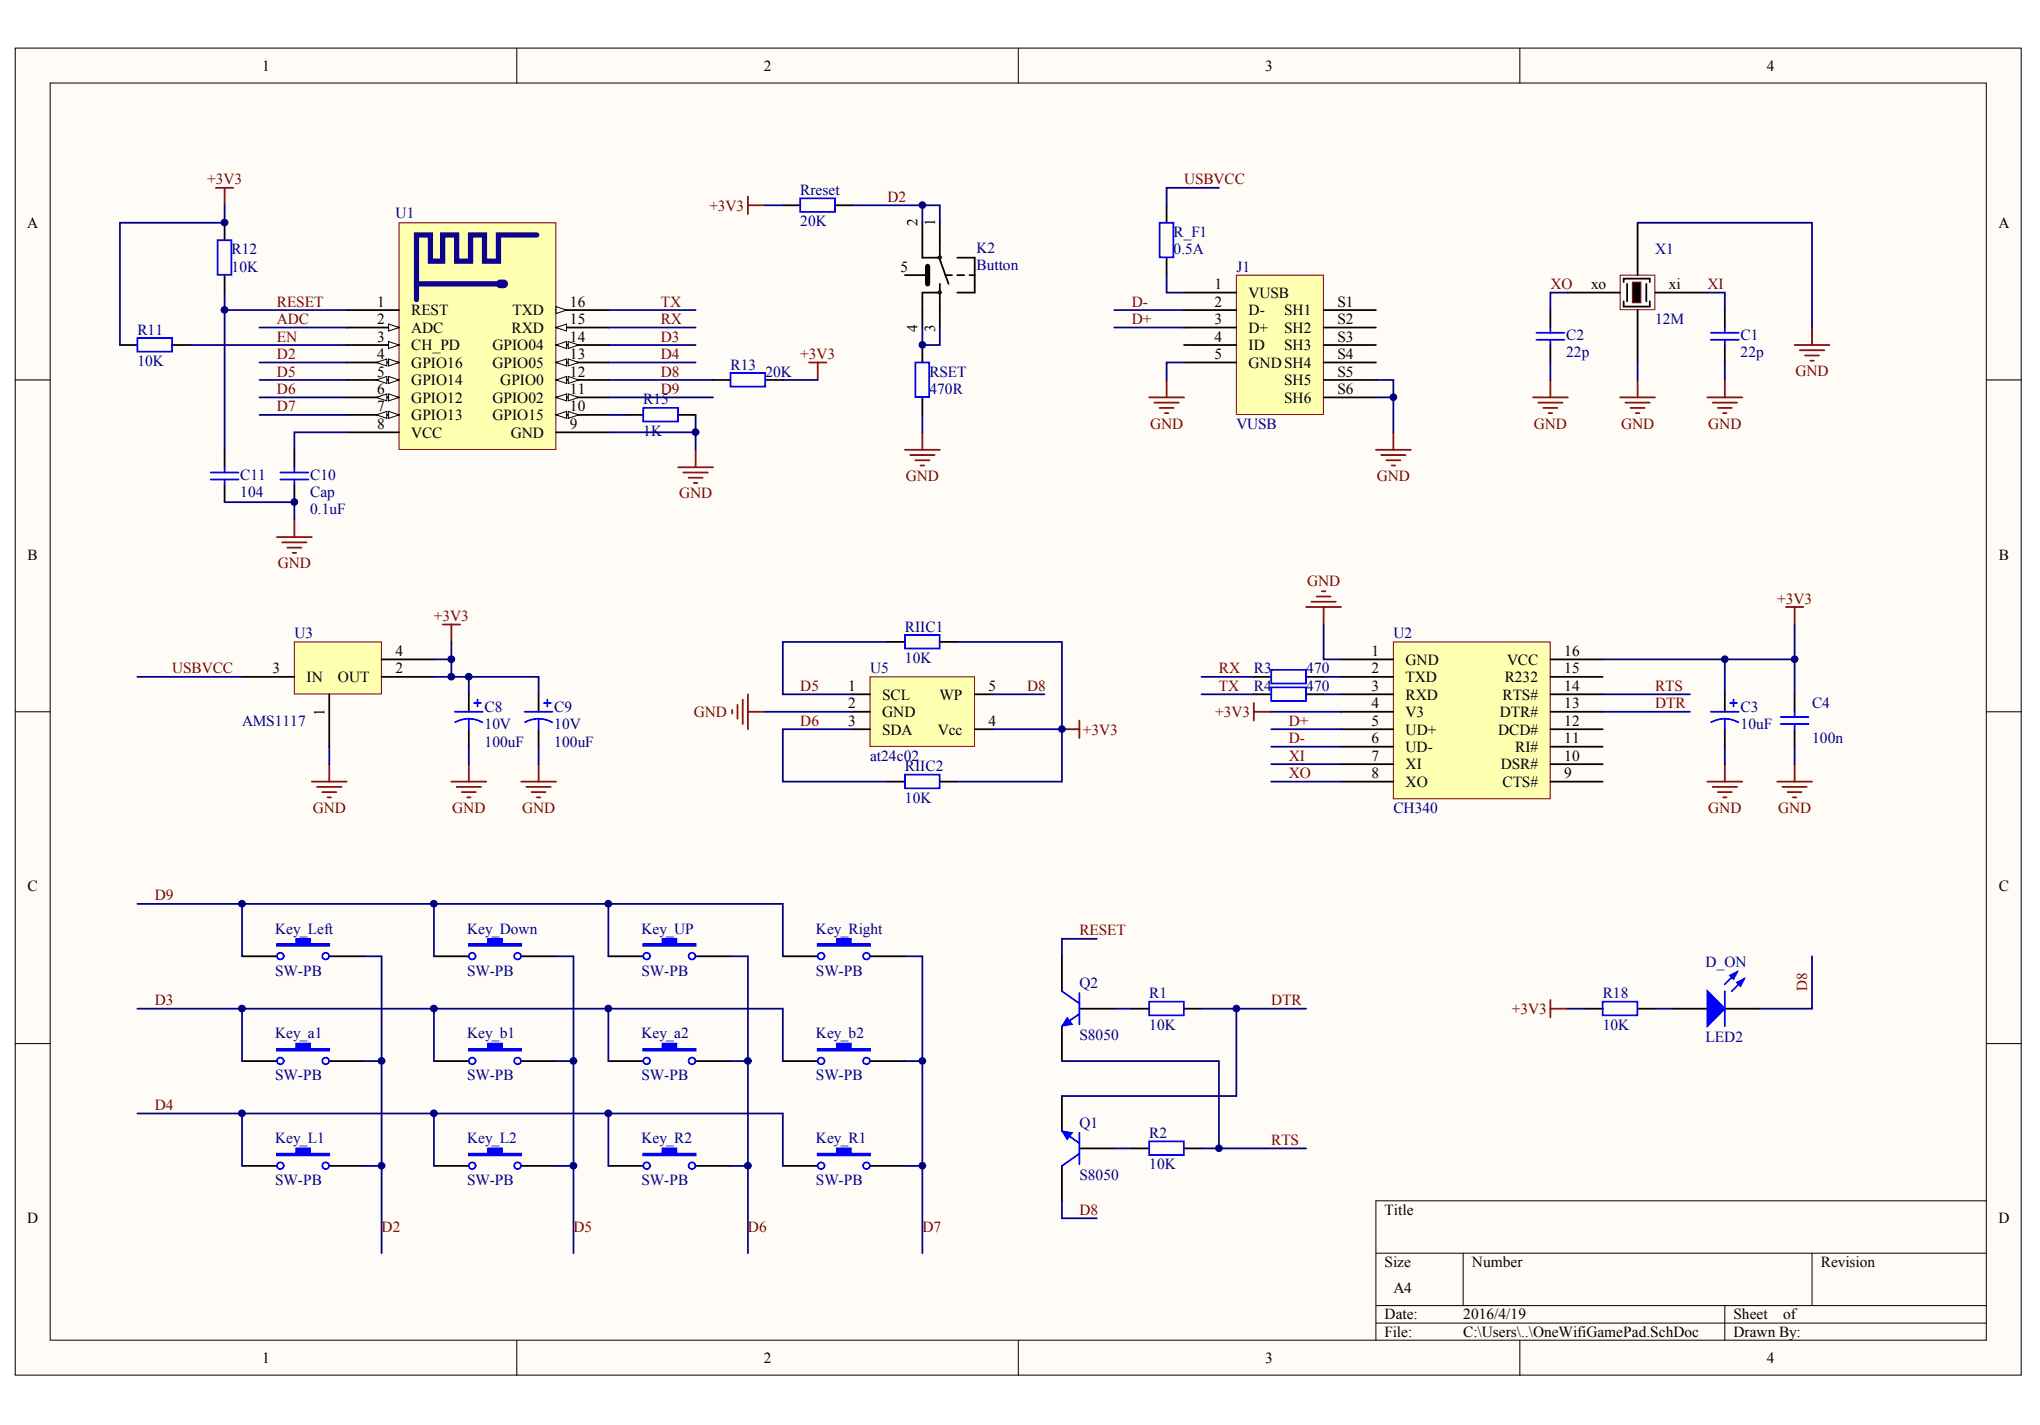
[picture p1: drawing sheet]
<svg xmlns="http://www.w3.org/2000/svg" width="288mm" height="201mm" viewBox="0 0 288 201" stroke-linecap="round" stroke-linejoin="round" font-family="sans-serif">
<g fill="#fffcf8" stroke="#000" stroke-width=".14">
<path d="M2.2 6.8h283v187.2h-283z"/>
<path d="M7.1 11.7h273.2v177.4h-273.2z"/>
</g>
<g fill="none" stroke="#000" stroke-width=".14">
<path d="M72.9 6.8v4.9M143.7 6.8v4.9M214.5 6.8v4.9M2.2 53.6h4.9M280.3 53.6h4.9M2.2 100.4h4.9M280.3 100.4h4.9M2.2 147.3h4.9M280.3 147.3h4.9M194.2 176.8h86.1M206.5 176.8v7.4M255.7 176.8v7.4"/>
<path d="M280.3 169.4h-86.1v19.8M72.9 189.2v4.9M143.7 189.2v4.9M194.2 184.2h86.1M194.2 186.7h86.1M214.5 189.2v4.9M243.4 184.2v5"/>
</g>
<path d="M174.5 38.8h12.2v19.7h-12.2z" fill="#ffffb0" stroke="#800000" stroke-width=".14"/>
<g fill="none" stroke="#000" stroke-width=".25">
<path d="M164.6 29v2.4M164.6 36.4v2.4M167.1 41.3h7.4M167.1 43.8h7.4M167.1 46.2h7.4M167.1 48.7h7.4M167.1 51.1h7.4M186.8 43.8h7.4M186.8 46.2h7.4M186.8 48.7h7.4M186.8 51.1h7.4M186.8 53.6h7.4"/>
<path d="M186.8 56.1h7.4"/>
</g>
<path d="M163.6 31.4h2v4.9h-2z" fill="none" stroke="#00f" stroke-width=".25"/>
<path d="M164.6 38.8v2.5h2.5M172 26.5h-7.4v2.5M157.2 43.8h9.9M157.2 46.2h9.9M167.1 51.1h-2.5v2.5M194.2 53.6h2.4v7.4M194.2 56.1h2.4" fill="none" stroke="#000080" stroke-width=".25"/>
<path d="M162.2 56.1h4.9M162.9 56.8h3.4M163.6 57.6h2M164.4 58.3h.5M164.6 53.6v2.5M194.2 63.5h4.9M194.9 64.2h3.4M195.6 65h2M196.4 65.7h.5M196.6 61v2.5" fill="none" stroke="#800000" stroke-width=".25"/>
<path d="M56.3 31.4h22.1v32h-22.1z" fill="#ffffb0" stroke="#800000" stroke-width=".14"/>
<path d="M48.9 58.5h7.4M48.9 61h7.4" fill="none" stroke="#000" stroke-width=".25"/>
<g fill="#fffcf8" stroke="#000" stroke-width=".14">
<path d="M54.8 58l1.5 .5-1.5 .5z"/>
<path d="M53.1 58.5l1.5-.5v1z"/>
</g>
<path d="M48.9 56.1h7.4" fill="none" stroke="#000" stroke-width=".25"/>
<g fill="#fffcf8" stroke="#000" stroke-width=".14">
<path d="M54.8 55.6l1.5 .5-1.5 .5z"/>
<path d="M53.1 56.1l1.5-.5v1z"/>
</g>
<path d="M48.9 53.6h7.4" fill="none" stroke="#000" stroke-width=".25"/>
<g fill="#fffcf8" stroke="#000" stroke-width=".14">
<path d="M54.8 53.1l1.5 .5-1.5 .5z"/>
<path d="M53.1 53.6l1.5-.5v1z"/>
</g>
<path d="M48.9 51.1h7.4" fill="none" stroke="#000" stroke-width=".25"/>
<g fill="#fffcf8" stroke="#000" stroke-width=".14">
<path d="M54.8 50.7l1.5 .4-1.5 .5z"/>
<path d="M53.1 51.1l1.5-.4v.9z"/>
</g>
<path d="M48.9 48.7h7.4" fill="none" stroke="#000" stroke-width=".25"/>
<path d="M54.8 48.2l1.5 .5-1.5 .5z" fill="#fffcf8" stroke="#000" stroke-width=".14"/>
<path d="M48.9 46.2h7.4" fill="none" stroke="#000" stroke-width=".25"/>
<path d="M54.8 45.7l1.5 .5-1.5 .5z" fill="#fffcf8" stroke="#000" stroke-width=".14"/>
<path d="M48.9 43.8h7.4M78.5 58.5h7.3M78.5 61h7.3" fill="none" stroke="#000" stroke-width=".25"/>
<g fill="#fffcf8" stroke="#000" stroke-width=".14">
<path d="M78.5 58.5l1.4-.5v1z"/>
<path d="M80.2 58l1.5 .5-1.5 .5z"/>
</g>
<path d="M78.5 56.1h7.3" fill="none" stroke="#000" stroke-width=".25"/>
<g fill="#fffcf8" stroke="#000" stroke-width=".14">
<path d="M78.5 56.1l1.4-.5v1z"/>
<path d="M80.2 55.6l1.5 .5-1.5 .5z"/>
</g>
<path d="M78.5 53.6h7.3" fill="none" stroke="#000" stroke-width=".25"/>
<g fill="#fffcf8" stroke="#000" stroke-width=".14">
<path d="M78.5 53.6l1.4-.5v1z"/>
<path d="M80.2 53.1l1.5 .5-1.5 .5z"/>
</g>
<path d="M78.5 51.1h7.3" fill="none" stroke="#000" stroke-width=".25"/>
<g fill="#fffcf8" stroke="#000" stroke-width=".14">
<path d="M78.5 51.1l1.4-.4v.9z"/>
<path d="M80.2 50.7l1.5 .4-1.5 .5z"/>
</g>
<path d="M78.5 48.7h7.3" fill="none" stroke="#000" stroke-width=".25"/>
<g fill="#fffcf8" stroke="#000" stroke-width=".14">
<path d="M78.5 48.7l1.4-.5v1z"/>
<path d="M80.2 48.2l1.5 .5-1.5 .5z"/>
</g>
<path d="M78.5 46.2h7.3" fill="none" stroke="#000" stroke-width=".25"/>
<path d="M78.5 46.2l1.4-.5v1z" fill="#fffcf8" stroke="#000" stroke-width=".14"/>
<path d="M78.5 43.8h7.3" fill="none" stroke="#000" stroke-width=".25"/>
<path d="M78.5 43.3l1.4 .5-1.4 .4z" fill="#fffcf8" stroke="#000" stroke-width=".14"/>
<path d="M75.8 33.2h-5.5v3.7h-1.9v-3.7h-2v3.7h-2v-3.7h-1.9v3.7h-1.8v-3.7h-1.9v9.1M58.8 40.1h11.8" fill="none" stroke="#0c0087" stroke-width=".74"/>
<path d="M70.6 40.1h.5" fill="none" stroke="#0c0087" stroke-width="1.2"/>
<path d="M41.5 90.6h12.3v7.3h-12.3z" fill="#ffffb0" stroke="#800000" stroke-width=".14"/>
<path d="M34.2 95.5h7.3M46.5 98v7.4M53.8 95.5h7.4M53.8 93h7.4M66.2 98v2.4M76 98v2.4M66.2 102.9v2.5M76 102.9v2.5" fill="none" stroke="#000" stroke-width=".25"/>
<path d="M19.4 95.5h14.8M61.2 93h2.5M63.7 90.6v4.9h-2.5M63.7 95.5h12.3v2.5M66.2 95.5v2.5M46.5 105.4v2.4M66.2 105.4v2.4M76 105.4v2.4" fill="none" stroke="#000080" stroke-width=".25"/>
<path d="M66.9 99.2h1M67.4 98.7v1M76.7 99.2h1M77.2 98.7v1M64.2 100.4h3.9M66.2 101.4l.8 .1 1.1 .4M66.2 101.4l-1.2 .2-.8 .3M66.2 101.4v1.5M74 100.4h4M76 101.4l.8 .1 1.1 .4M76 101.4l-1.2 .2-.7 .3M76 101.4v1.5" fill="none" stroke="#00f" stroke-width=".25"/>
<g fill="none" stroke="#800000" stroke-width=".25">
<path d="M62.5 88.1h2.4M63.7 88.1v2.5M44 110.3h4.9M44.7 111h3.5M45.5 111.8h1.9M46.2 112.5h.5M46.5 107.8v2.5M63.7 110.3h4.9M64.4 111h3.5M65.2 111.8h1.9M65.9 112.5h.5M66.2 107.8v2.5"/>
<path d="M73.5 110.3h5M74.3 111h3.4M75 111.8h2M75.8 112.5h.4M76 107.8v2.5"/>
</g>
<path d="M196.6 90.6h22.2v22.1h-22.2z" fill="#ffffb0" stroke="#800000" stroke-width=".14"/>
<g fill="none" stroke="#000" stroke-width=".25">
<path d="M31.7 31.4v2.5M31.7 38.8v2.5M130.2 33.9v2.5h2.4M130.2 38.8h.7M132.6 33.9v2.7l1.2 3.5M133.4 38.8h.9M135.1 36.4h2.4v4.9h-2.4M135.1 38.8h1M136.8 38.8h.7M229.1 39.8v-.5h3.7v.5M231.1 31.4v7.4M16.9 48.7h2.5"/>
<path d="M24.3 48.7h2.5M88.3 58.5h2.5M95.7 58.5h2.5M100.6 53.6h2.5M108 53.6h2.5M132.6 41.3h-2.4v2.5M132.6 40.1v3.7M218.8 43.8v2.4M218.8 48.7v2.4M221.2 41.3h7.4M229.1 42.5v.8h3.7v-.8M229.6 40.1v2.4"/>
<path d="M231.1 43.8v7.3M232.3 40.1v2.4M233.5 41.3h7.4M243.4 43.8v2.4M243.4 48.7v2.4M31.7 63.5v2.4M31.7 68.4v2.5M176.9 95.5h2.5M176.9 98h2.5M184.3 95.5h2.5M184.3 98h2.5M189.2 93h7.4"/>
<path d="M189.2 95.5h7.4M189.2 98h7.4M218.8 93h7.4M218.8 95.5h7.4M218.8 98h7.4M243.4 98v2.4M253.2 98v2.4M189.2 100.4h7.4M189.2 102.9h7.4M189.2 105.4h7.4M189.2 107.8h7.4M189.2 110.3h7.4"/>
<path d="M218.8 100.4h7.4M218.8 102.9h7.4M218.8 105.4h7.4M218.8 107.8h7.4M218.8 110.3h7.4M243.4 102.9v2.5M253.2 102.9v2.5M149.8 134.9v5M149.8 144.8v4.9M149.8 154.7v4.9M152.3 142.3h4.9M159.7 142.3h2.5"/>
<path d="M167.1 142.3h2.4M149.8 164.5v4.9M152.3 162.1h4.9M159.7 162.1h2.5M167.1 162.1h2.4"/>
</g>
<g fill="none" stroke="#800000" stroke-width=".25">
<path d="M114.2 51.1h2.4M115.4 51.1v2.5M216.3 56.1h4.9M217.1 56.8h3.4M217.8 57.6h2M218.5 58.3h.5M218.8 53.6v2.5M228.6 56.1h4.9M229.4 56.8h3.4M230.1 57.6h2M230.8 58.3h.5M231.1 53.6v2.5"/>
<path d="M240.9 56.1h5M241.7 56.8h3.4M242.4 57.6h2M243.1 58.3h.5M243.4 53.6v2.5M253.2 48.7h5M254 49.4h3.4M254.7 50.2h2M255.5 50.9h.4M255.7 46.2v2.5M176.9 99.2v2.5M184.3 85.7h4.9"/>
<path d="M185.1 84.9h3.4M185.8 84.2h2M186.5 83.4h.5M186.8 85.7v2.4M252 85.7h2.5M253.2 85.7v2.4M176.9 100.4h2.5M240.9 110.3h5M241.7 111h3.4M242.4 111.8h2M243.1 112.5h.5M243.4 107.8v2.5"/>
<path d="M250.8 110.3h4.9M251.5 111h3.5M252.3 111.8h1.9M253 112.5h.5M253.2 107.8v2.5"/>
</g>
<g fill="none" stroke="#000080" stroke-width=".25">
<path d="M231.1 31.4h24.6v14.8M218.8 51.1v2.5M221.2 41.3h-2.4v2.5M231.1 51.1v2.5M240.9 41.3h2.5v2.5M243.4 51.1v2.5M169.5 95.5h7.4M169.5 98h7.4M186.8 88.1v4.9h2.4M186.8 95.5h2.4M186.8 98h2.4M226.2 93h27v5"/>
<path d="M226.2 98h12.3M243.4 93v5M253.2 88.1v4.9M179.4 100.4h9.8M179.4 102.9h9.8M179.4 105.4h9.8M179.4 107.8h9.8M179.4 110.3h9.8M226.2 100.4h12.3M243.4 105.4v2.4M253.2 105.4v2.4M154.8 132.5h-5v2.4"/>
<path d="M149.8 149.7h22.2v12.4M157.2 142.3h2.5M169.5 142.3h14.8M174.5 142.3v12.4h-24.7M149.8 169.4v2.5h5M157.2 162.1h2.5M169.5 162.1h14.8"/>
</g>
<g fill="none" stroke="#00f" stroke-width=".25">
<path d="M30.7 33.9h2v4.9h-2zM19.4 47.7h4.9v1.9h-4.9zM90.8 57.6h4.9v1.9h-4.9zM103.1 52.6h4.9v2h-4.9zM216.8 47h3.9M216.8 47.9h3.9M218.8 46.2v.8M218.8 47.9v.8M241.4 47h4M241.4 47.9h4M243.4 46.2v.8M243.4 47.9v.8"/>
<path d="M29.7 66.7h4M29.7 67.7h4M31.7 65.9v.8M31.7 67.7v.7M179.4 94.5h4.9v1.9h-4.9zM179.4 97h4.9v1.9h-4.9zM244.1 99.2h1M244.6 98.7v1M241.4 100.4h4M243.4 101.4l.8 .1 1.1 .4M243.4 101.4l-.8 .1-1.1 .4M243.4 101.4v1.5"/>
<path d="M251.3 101.2h3.9M251.3 102.2h3.9M253.2 100.4v.8M253.2 102.2v.7M149.8 139.9l2.5 1.7M149.8 159.6l2.5 1.7M152.3 143.1l-2.5 1.7M152.3 140.1v4.5M152.3 159.8v4.5M162.2 141.4h4.9v1.9h-4.9zM152.3 162.8l-2.5 1.7M162.2 161.1h4.9v1.9h-4.9z"/>
</g>
<path d="M228.6 38.8h4.9v4.9h-4.9z" fill="none" stroke="#800000" stroke-width=".14"/>
<path d="M230.3 39.8h1.3v2.9h-1.3z" fill="#000" stroke="#800000" stroke-width=".14"/>
<g fill="#00f" stroke="#00f" stroke-width=".14">
<path d="M150.6 143.6l.7 1-1.5 .2z"/>
<path d="M149.8 159.6l1.5 .2-.7 1z"/>
</g>
<path d="M130.9 37.6v2.5" fill="none" stroke="#000" stroke-width=".74"/>
<g fill="#3f4511" stroke="#000" stroke-width=".14">
<circle cx="132.6" cy="41.3" r=".23"/>
<circle cx="132.6" cy="36.3" r=".23"/>
</g>
<g fill="none" stroke="#000" stroke-width=".25">
<path d="M127.7 38.8h2.5M130.2 31.4v2.5M132.6 31.4v2.5M130.2 43.8v2.4M130.2 48.7v2.4M130.2 56.1v2.4M132.6 43.8v2.4M41.5 63.5v2.4M41.5 68.4v2.5M34.2 134.9h4.9M46.5 134.9h4.9M61.2 134.9h5"/>
<path d="M73.5 134.9h5M85.8 134.9h5M98.2 134.9h4.9M110.5 134.9h4.9M122.8 134.9h4.9M34.2 149.7h4.9M46.5 149.7h4.9M61.2 149.7h5M73.5 149.7h5M85.8 149.7h5M98.2 149.7h4.9M110.5 149.7h4.9"/>
<path d="M122.8 149.7h4.9M34.2 164.5h4.9M46.5 164.5h4.9M61.2 164.5h5M73.5 164.5h5M85.8 164.5h5M98.2 164.5h4.9M110.5 164.5h4.9M122.8 164.5h4.9"/>
</g>
<g fill="none" stroke="#00f" stroke-width=".25">
<path d="M129.2 51.1h1.9v4.9h-1.9zM39.6 66.7h3.9M39.6 67.7h3.9M41.5 65.9v.8M41.5 67.7v.7"/>
<circle cx="39.6" cy="134.9" r=".47"/>
<circle cx="46" cy="134.9" r=".47"/>
<circle cx="66.6" cy="134.9" r=".47"/>
<circle cx="73" cy="134.9" r=".47"/>
<circle cx="91.3" cy="134.9" r=".47"/>
<circle cx="97.7" cy="134.9" r=".47"/>
<circle cx="115.9" cy="134.9" r=".47"/>
<circle cx="122.3" cy="134.9" r=".47"/>
<circle cx="39.6" cy="149.7" r=".47"/>
<circle cx="46" cy="149.7" r=".47"/>
<circle cx="66.6" cy="149.7" r=".47"/>
<circle cx="73" cy="149.7" r=".47"/>
<circle cx="91.3" cy="149.7" r=".47"/>
<circle cx="97.7" cy="149.7" r=".47"/>
<circle cx="115.9" cy="149.7" r=".47"/>
<circle cx="122.3" cy="149.7" r=".47"/>
<circle cx="39.6" cy="164.5" r=".47"/>
<circle cx="46" cy="164.5" r=".47"/>
<circle cx="66.6" cy="164.5" r=".47"/>
<circle cx="73" cy="164.5" r=".47"/>
<circle cx="91.3" cy="164.5" r=".47"/>
<circle cx="97.7" cy="164.5" r=".47"/>
<circle cx="115.9" cy="164.5" r=".47"/>
<circle cx="122.3" cy="164.5" r=".47"/>
</g>
<g fill="none" stroke="#000080" stroke-width=".25">
<path d="M31.7 29v2.4h-14.8v17.3M130.2 29v2.4M26.8 48.7h22.1M31.7 43.8h17.2M31.7 41.3v22.2M36.6 46.2h12.3M36.6 51.1h12.3M36.6 53.6h12.3M36.6 56.1h12.3M36.6 58.5h12.3M85.8 46.2h12.4M85.8 51.1h12.4"/>
<path d="M85.8 53.6h14.8M85.8 56.1h14.8M85.8 58.5h2.5M85.8 43.8h12.4M85.8 48.7h12.4M98.2 58.5v5M110.5 53.6h4.9M130.2 46.2v2.5h2.4v-2.5M130.2 58.5v2.5M31.7 70.9h9.8v2.4M48.9 61h-7.4v2.5M85.8 61h12.4"/>
<path d="M19.4 127.6h91.1v7.3M34.2 127.6v7.3M51.4 134.9h2.4v41.9M61.2 127.6v7.3M78.5 134.9h2.4v41.9M85.8 127.6v7.3M103.1 134.9h2.4v41.9M127.7 134.9h2.5v41.9M19.4 142.3h91.1v7.4M19.4 157.1h91.1v7.4M34.2 142.3v7.4M34.2 157.1v7.4"/>
<path d="M51.4 149.7h2.4M61.2 142.3v7.4M61.2 157.1v7.4M78.5 149.7h2.4M85.8 142.3v7.4M85.8 157.1v7.4M103.1 149.7h2.4M127.7 149.7h2.5M51.4 164.5h2.4M78.5 164.5h2.4M103.1 164.5h2.4M127.7 164.5h2.5"/>
</g>
<g fill="none" stroke="#800000" stroke-width=".25">
<path d="M30.5 26.5h2.4M31.7 26.5v2.5M39.1 75.8h4.9M39.8 76.5h3.5M40.6 77.3h1.9M41.3 78h.5M41.5 73.3v2.5M95.7 65.9h4.9M96.4 66.7h3.5M97.2 67.4h1.9M97.9 68.2h.5M98.2 63.5v2.4"/>
<path d="M127.7 63.5h4.9M128.4 64.2h3.5M129.2 65h1.9M129.9 65.7h.5M130.2 61v2.5"/>
</g>
<g fill="#00f" stroke="#00f" stroke-width=".25">
<path d="M39.1 162.8h2.7v-.7h2v.7h2.7v.2h-7.4z" fill-rule="evenodd"/>
<path d="M66.2 162.8h2.7v-.7h1.9v.7h2.7v.2h-7.3z" fill-rule="evenodd"/>
<path d="M115.4 162.8h2.7v-.7h2v.7h2.7v.2h-7.4z" fill-rule="evenodd"/>
<path d="M90.8 162.8h2.7v-.7h1.9v.7h2.8v.2h-7.4z" fill-rule="evenodd"/>
<path d="M90.8 133.2h2.7v-.7h1.9v.7h2.8v.3h-7.4z" fill-rule="evenodd"/>
<path d="M66.2 133.2h2.7v-.7h1.9v.7h2.7v.3h-7.3z" fill-rule="evenodd"/>
<path d="M39.1 133.2h2.7v-.7h2v.7h2.7v.3h-7.4z" fill-rule="evenodd"/>
<path d="M115.4 133.2h2.7v-.7h2v.7h2.7v.3h-7.4z" fill-rule="evenodd"/>
<path d="M39.1 148h2.7v-.7h2v.7h2.7v.3h-7.4z" fill-rule="evenodd"/>
<path d="M90.8 148h2.7v-.7h1.9v.7h2.8v.3h-7.4z" fill-rule="evenodd"/>
<path d="M66.2 148h2.7v-.7h1.9v.7h2.7v.3h-7.3z" fill-rule="evenodd"/>
<path d="M115.4 148h2.7v-.7h2v.7h2.7v.3h-7.4z" fill-rule="evenodd"/>
</g>
<path d="M122.8 95.5h14.7v9.8h-14.7z" fill="#ffffb0" stroke="#800000" stroke-width=".14"/>
<g fill="none" stroke="#000" stroke-width=".25">
<path d="M110.5 29h2.4M117.8 29h2.5M120.3 98h2.5M125.2 90.6h2.5M132.6 90.6h2.5M137.5 98h2.5M120.3 100.4h2.5M120.3 102.9h2.5M125.2 110.3h2.5M132.6 110.3h2.5M137.5 102.9h2.5M223.7 142.3h2.5"/>
<path d="M231.1 142.3h2.4M236 142.3h4.9M243.4 142.3h4.9"/>
</g>
<path d="M108 29h2.5M120.3 29h12.3v2.4M125.2 90.6h-14.7v7.4h9.8M135.1 90.6h14.7v12.3h-9.8M140 98h7.4M108 100.4h12.3M120.3 102.9h-9.8v7.4h14.7M149.8 102.9v7.4h-14.7M255.7 134.9v7.4h-7.4M221.2 142.3h2.5M233.5 142.3h2.5" fill="none" stroke="#000080" stroke-width=".25"/>
<path d="M112.9 28h4.9v1.9h-4.9zM127.7 89.6h4.9v1.9h-4.9zM127.7 109.3h4.9v1.9h-4.9zM243.4 139.9v4.9M245.1 137.2l-1.7 1.7M246.1 138.1l-1.7 1.8M226.2 141.4h4.9v1.9h-4.9z" fill="none" stroke="#00f" stroke-width=".25"/>
<path d="M105.5 27.7v2.5M105.5 29h2.5M104.1 99.5v1.9M104.8 98.7v3.5M105.5 98v4.9M103.3 100.2v.5M105.5 100.4h2.5M149.8 102.9h2.5M152.3 101.7v2.4M218.8 141.1v2.5M218.8 142.3h2.4" fill="none" stroke="#800000" stroke-width=".25"/>
<g fill="#00f" stroke="#00f" stroke-width=".25">
<path d="M240.9 139.9l2.5 2.4-2.5 2.5z"/>
<path d="M245.1 138.6l1-.5-.5 1z"/>
<path d="M244.1 137.7l1-.5-.5 .9z"/>
</g>
<g fill="#000080" stroke="#000080" stroke-width=".14">
<circle cx="31.7" cy="43.7" r=".47"/>
<circle cx="31.7" cy="31.4" r=".47"/>
<circle cx="34.1" cy="157.1" r=".47"/>
<circle cx="34.1" cy="142.3" r=".47"/>
<circle cx="34.1" cy="127.5" r=".47"/>
<circle cx="41.5" cy="70.8" r=".47"/>
<circle cx="53.8" cy="164.5" r=".47"/>
<circle cx="53.8" cy="149.7" r=".47"/>
<circle cx="61.2" cy="157.1" r=".47"/>
<circle cx="61.2" cy="142.3" r=".47"/>
<circle cx="61.2" cy="127.5" r=".47"/>
<circle cx="63.7" cy="95.5" r=".47"/>
<circle cx="63.7" cy="93" r=".47"/>
<circle cx="66.1" cy="95.5" r=".47"/>
<circle cx="80.9" cy="164.5" r=".47"/>
<circle cx="80.9" cy="149.7" r=".47"/>
<circle cx="85.8" cy="157.1" r=".47"/>
<circle cx="85.8" cy="142.3" r=".47"/>
<circle cx="85.8" cy="127.5" r=".47"/>
<circle cx="98.1" cy="61" r=".47"/>
<circle cx="105.5" cy="164.5" r=".47"/>
<circle cx="105.5" cy="149.7" r=".47"/>
<circle cx="130.2" cy="164.5" r=".47"/>
<circle cx="130.2" cy="149.7" r=".47"/>
<circle cx="130.2" cy="48.7" r=".47"/>
<circle cx="130.2" cy="28.9" r=".47"/>
<circle cx="149.8" cy="102.9" r=".47"/>
<circle cx="172" cy="162" r=".47"/>
<circle cx="174.5" cy="142.3" r=".47"/>
<circle cx="196.6" cy="56.1" r=".47"/>
<circle cx="243.4" cy="93" r=".47"/>
<circle cx="253.2" cy="93" r=".47"/>
</g>
<g font-size="2.2">
<text x="37" y="10">1</text>
<text x="107.8" y="10">2</text>
<text x="178.6" y="10">3</text>
<text x="249.3" y="10">4</text>
<text x="3.9" y="32.1">A</text>
<text x="282" y="32.1">A</text>
<text x="127.1" y="38.3">5</text>
<text x="171.4" y="40.8">1</text>
<text x="224.5" y="40.8">xo</text>
<text x="235.5" y="40.8">xi</text>
<text x="53.2" y="45.7">2</text>
<text x="53.2" y="43.3">1</text>
<text x="58" y="47">ADC</text>
<text x="58" y="44.5">REST</text>
<text x="72.2" y="47">RXD</text>
<text x="72.3" y="44.5">TXD</text>
<text x="80.4" y="45.7">15</text>
<text x="80.4" y="43.3">16</text>
<text x="171.4" y="43.3">2</text>
<text x="171.4" y="45.7">3</text>
<text x="176.2" y="42">VUSB</text>
<text x="176.2" y="44.5">D-</text>
<text x="176.2" y="47">D+</text>
<text x="181.2" y="44.5">SH1</text>
<text x="181.2" y="47">SH2</text>
<text x="188.7" y="43.3">S1</text>
<text x="188.7" y="45.7">S2</text>
<text x="53.2" y="53.1">5</text>
<text x="53.2" y="50.7">4</text>
<text x="53.2" y="48.2">3</text>
<text x="58" y="51.9">GPIO16</text>
<text x="58" y="49.4">CH_PD</text>
<text x="69.5" y="51.9">GPIO05</text>
<text x="69.5" y="49.4">GPIO04</text>
<text x="80.4" y="53.1">12</text>
<text x="80.4" y="50.7">13</text>
<text x="80.4" y="48.2">14</text>
<text x="171.4" y="48.2">4</text>
<text x="171.4" y="50.7">5</text>
<text x="176.2" y="49.4">ID</text>
<text x="176.2" y="51.9">GNDSH4</text>
<text x="181.2" y="49.4">SH3</text>
<text x="188.7" y="48.2">S3</text>
<text x="188.7" y="50.7">S4</text>
<text x="188.7" y="53.1">S5</text>
<text x="53.2" y="58.1">7</text>
<text x="53.2" y="55.6">6</text>
<text x="58" y="59.3">GPIO13</text>
<text x="58" y="56.8">GPIO12</text>
<text x="58" y="54.4">GPIO14</text>
<text x="69.5" y="59.3">GPIO15</text>
<text x="69.5" y="56.8">GPIO02</text>
<text x="70.6" y="54.4">GPIO0</text>
<text x="80.4" y="58.1">10</text>
<text x="80.4" y="55.6">11</text>
<text x="181.2" y="54.4">SH5</text>
<text x="181.2" y="56.8">SH6</text>
<text x="188.7" y="55.6">S6</text>
<text x="53.2" y="60.5">8</text>
<text x="58" y="61.8">VCC</text>
<text x="72.1" y="61.8">GND</text>
<text x="80.4" y="60.5">9</text>
<text x="3.9" y="79">B</text>
<text x="282.1" y="79">B</text>
<text x="38.5" y="95">3</text>
<text x="55.8" y="95">2</text>
<text x="55.8" y="92.6">4</text>
<text x="193.5" y="92.6">1</text>
<text x="193.5" y="95">2</text>
<text x="198.3" y="93.8">GND</text>
<text x="212.7" y="93.8">VCC</text>
<text x="220.7" y="95">15</text>
<text x="220.7" y="92.6">16</text>
<text x="43.3" y="96.3">IN</text>
<text x="47.7" y="96.3">OUT</text>
<text x="119.7" y="97.5">1</text>
<text x="119.7" y="100">2</text>
<text x="124.5" y="98.7">SCL</text>
<text x="124.5" y="101.2">GND</text>
<text x="132.6" y="98.7">WP</text>
<text x="139.5" y="97.5">5</text>
<text x="193.5" y="97.5">3</text>
<text x="193.5" y="100">4</text>
<text x="198.3" y="96.3">TXD</text>
<text x="198.3" y="98.7">RXD</text>
<text x="198.3" y="101.2">V3</text>
<text x="211.6" y="101.2">DTR#</text>
<text x="212" y="98.7">RTS#</text>
<text x="212.3" y="96.3">R232</text>
<text x="220.7" y="100">13</text>
<text x="220.7" y="97.5">14</text>
<text x="119.7" y="102.4">3</text>
<text x="124.5" y="103.7">SDA</text>
<text x="132.3" y="103.7">Vcc</text>
<text x="139.5" y="102.4">4</text>
<text x="193.5" y="102.4">5</text>
<text x="193.5" y="104.9">6</text>
<text x="193.5" y="107.4">7</text>
<text x="198.3" y="103.7">UD+</text>
<text x="198.3" y="106.1">UD-</text>
<text x="211.4" y="103.7">DCD#</text>
<text x="213.8" y="106.1">RI#</text>
<text x="220.7" y="107.4">10</text>
<text x="220.7" y="104.9">11</text>
<text x="220.7" y="102.4">12</text>
<text x="193.5" y="109.8">8</text>
<text x="198.3" y="108.6">XI</text>
<text x="198.3" y="111">XO</text>
<text x="211.8" y="108.6">DSR#</text>
<text x="212" y="111">CTS#</text>
<text x="220.7" y="109.8">9</text>
<text x="3.9" y="125.8">C</text>
<text x="282.1" y="125.8">C</text>
<text x="3.9" y="172.6">D</text>
<text x="195.4" y="171.4">Title</text>
<text x="282" y="172.6">D</text>
<text x="195.4" y="178.8">Size</text>
<text x="207.7" y="178.8">Number</text>
<text x="256.9" y="178.8">Revision</text>
<text x="196.6" y="182.5">A4</text>
<text x="195.4" y="186.2">Date:</text>
<text x="195.4" y="188.6">File:</text>
<text x="206.5" y="186.2">2016/4/19</text>
<text x="206.5" y="188.6">C:\Users\..\OneWifiGamePad.SchDoc</text>
<text x="244.6" y="186.2">Sheet</text>
<text x="244.6" y="188.6">Drawn By:</text>
<text x="251.6" y="186.2">of</text>
<text x="37" y="192.4">1</text>
<text x="107.8" y="192.4">2</text>
<text x="178.6" y="192.4">3</text>
<text x="249.3" y="192.4">4</text>
</g>
<g font-size="2.2" fill="#800000">
<text x="29.2" y="26">+3V3</text>
<text x="100.1" y="29.7">+3V3</text>
<text x="125.2" y="28.5">D2</text>
<text x="167.1" y="26">USBVCC</text>
<text x="218.8" y="40.8">XO</text>
<text x="240.9" y="40.8">XI</text>
<text x="39.1" y="43.3">RESET</text>
<text x="39.1" y="45.7">ADC</text>
<text x="93.2" y="45.7">RX</text>
<text x="93.2" y="43.3">TX</text>
<text x="159.7" y="45.7">D+</text>
<text x="159.7" y="43.3">D-</text>
<text x="39.1" y="48.2">EN</text>
<text x="39.1" y="50.7">D2</text>
<text x="39.1" y="53.1">D5</text>
<text x="93.2" y="48.2">D3</text>
<text x="93.2" y="50.7">D4</text>
<text x="93.2" y="53.1">D8</text>
<text x="112.9" y="50.7">+3V3</text>
<text x="253.4" y="53.1">GND</text>
<text x="39.1" y="55.6">D6</text>
<text x="39.1" y="58.1">D7</text>
<text x="93.2" y="55.6">D9</text>
<text x="162.3" y="60.5">GND</text>
<text x="216.4" y="60.5">GND</text>
<text x="228.7" y="60.5">GND</text>
<text x="241.1" y="60.5">GND</text>
<text x="95.8" y="70.3">GND</text>
<text x="127.8" y="67.9">GND</text>
<text x="194.3" y="67.9">GND</text>
<text x="39.2" y="80.2">GND</text>
<text x="184.4" y="82.7">GND</text>
<text x="61.2" y="87.6">+3V3</text>
<text x="250.8" y="85.2">+3V3</text>
<text x="24.3" y="95">USBVCC</text>
<text x="172" y="95">RX</text>
<text x="97.9" y="101.2">GND</text>
<text x="112.9" y="97.5">D5</text>
<text x="144.9" y="97.5">D8</text>
<text x="171.5" y="101.2">+3V3</text>
<text x="172" y="97.5">TX</text>
<text x="233.5" y="97.5">RTS</text>
<text x="233.5" y="100">DTR</text>
<text x="112.9" y="102.4">D6</text>
<text x="152.8" y="103.7">+3V3</text>
<text x="181.9" y="102.4">D+</text>
<text x="181.9" y="104.9">D-</text>
<text x="181.9" y="107.4">XI</text>
<text x="181.9" y="109.8">XO</text>
<text x="44.1" y="114.7">GND</text>
<text x="63.8" y="114.7">GND</text>
<text x="73.7" y="114.7">GND</text>
<text x="241.1" y="114.7">GND</text>
<text x="250.9" y="114.7">GND</text>
<text x="21.8" y="127.1">D9</text>
<text x="152.3" y="132">RESET</text>
<text x="21.8" y="141.9">D3</text>
<text x="179.4" y="141.9">DTR</text>
<text x="213.3" y="143.1">+3V3</text>
<text x="21.8" y="156.6">D4</text>
<text x="179.4" y="161.6">RTS</text>
<text x="53.8" y="173.9">D2</text>
<text x="80.9" y="173.9">D5</text>
<text x="105.5" y="173.9">D6</text>
<text x="130.2" y="173.9">D7</text>
<text x="152.3" y="171.4">D8</text>
</g>
<g font-size="2.2" fill="#000080">
<text x="112.9" y="27.5">Rreset</text>
<text x="32.7" y="35.9">R12</text>
<text x="55.8" y="30.7">U1</text>
<text x="112.9" y="31.9">20K</text>
<text x="137.8" y="35.6">K2</text>
<text x="165.6" y="33.4">R_F1</text>
<text x="165.6" y="35.9">0.5A</text>
<text x="233.5" y="35.9">X1</text>
<text x="32.7" y="38.3">10K</text>
<text x="137.8" y="38.1">Button</text>
<text x="174.5" y="38.3">J1</text>
<text x="19.4" y="47.2">R11</text>
<text x="221" y="48">C2</text>
<text x="233.5" y="45.7">12M</text>
<text x="245.6" y="48">C1</text>
<text x="19.4" y="51.7">10K</text>
<text x="103.1" y="52.1">R13</text>
<text x="108" y="53.1">20K</text>
<text x="131.1" y="53.1">RSET</text>
<text x="221" y="50.4">22p</text>
<text x="245.6" y="50.4">22p</text>
<text x="90.8" y="57.1">R15</text>
<text x="131.1" y="55.6">470R</text>
<text x="90.8" y="61.5">1K</text>
<text x="174.5" y="60.5">VUSB</text>
<text x="33.9" y="67.7">C11</text>
<text x="33.9" y="70.1">104</text>
<text x="43.8" y="67.7">C10</text>
<text x="43.8" y="70.1">Cap</text>
<text x="43.8" y="72.6">0.1uF</text>
<text x="127.7" y="89.1">RIIC1</text>
<text x="41.5" y="90.1">U3</text>
<text x="122.8" y="95">U5</text>
<text x="127.7" y="93.5">10K</text>
<text x="176.9" y="95">R3</text>
<text x="184.3" y="95">470</text>
<text x="196.6" y="90.1">U2</text>
<text x="68.4" y="100.5">C8</text>
<text x="78.2" y="100.5">C9</text>
<text x="176.9" y="97.5">R4</text>
<text x="184.3" y="97.5">470</text>
<text x="245.6" y="100.5">C3</text>
<text x="255.7" y="100">C4</text>
<text x="34.2" y="102.4">AMS1117</text>
<text x="68.4" y="105.4">100uF</text>
<text x="68.4" y="102.9">10V</text>
<text x="78.2" y="105.4">100uF</text>
<text x="78.2" y="102.9">10V</text>
<text x="122.8" y="107.4">at24c02</text>
<text x="245.6" y="102.9">10uF</text>
<text x="255.7" y="104.9">100n</text>
<text x="127.7" y="113.3">10K</text>
<text x="127.7" y="108.8">RIIC2</text>
<text x="196.6" y="114.7">CH340</text>
<text x="38.8" y="131.8">Key_Left</text>
<text x="65.9" y="131.8">Key_Down</text>
<text x="90.5" y="131.8">Key_UP</text>
<text x="115.1" y="131.8">Key_Right</text>
<text x="38.8" y="137.7">SW-PB</text>
<text x="65.9" y="137.7">SW-PB</text>
<text x="90.5" y="137.7">SW-PB</text>
<text x="115.1" y="137.7">SW-PB</text>
<text x="240.7" y="136.4">D_ON</text>
<text x="152.3" y="139.4">Q2</text>
<text x="162.2" y="140.9">R1</text>
<text x="226.2" y="140.9">R18</text>
<text x="38.8" y="146.5">Key_a1</text>
<text x="65.9" y="146.5">Key_b1</text>
<text x="90.5" y="146.5">Key_a2</text>
<text x="115.1" y="146.5">Key_b2</text>
<text x="152.3" y="146.8">S8050</text>
<text x="162.2" y="145.3">10K</text>
<text x="226.2" y="145.3">10K</text>
<text x="240.7" y="147">LED2</text>
<text x="38.8" y="152.5">SW-PB</text>
<text x="65.9" y="152.5">SW-PB</text>
<text x="90.5" y="152.5">SW-PB</text>
<text x="115.1" y="152.5">SW-PB</text>
<text x="38.8" y="161.3">Key_L1</text>
<text x="65.9" y="161.3">Key_L2</text>
<text x="90.5" y="161.3">Key_R2</text>
<text x="115.1" y="161.3">Key_R1</text>
<text x="152.3" y="159.1">Q1</text>
<text x="162.2" y="160.6">R2</text>
<text x="38.8" y="167.2">SW-PB</text>
<text x="65.9" y="167.2">SW-PB</text>
<text x="90.5" y="167.2">SW-PB</text>
<text x="115.1" y="167.2">SW-PB</text>
<text x="152.3" y="166.5">S8050</text>
<text x="162.2" y="165">10K</text>
</g>
<g font-size="2.1">
<text x="129.5" y="31.9" transform="rotate(-90 129.5 31.9)">2</text>
<text x="131.9" y="31.9" transform="rotate(-90 131.9 31.9)">1</text>
<text x="129.5" y="46.8" transform="rotate(-90 129.5 46.8)">4</text>
<text x="131.9" y="46.8" transform="rotate(-90 131.9 46.8)">3</text>
<text x="45.8" y="101.1" transform="rotate(-90 45.8 101.1)">1</text>
</g>
<text font-size="2.1" fill="#800000" x="255" y="139.9" transform="rotate(-90 255 139.9)">D8</text>
</svg>
